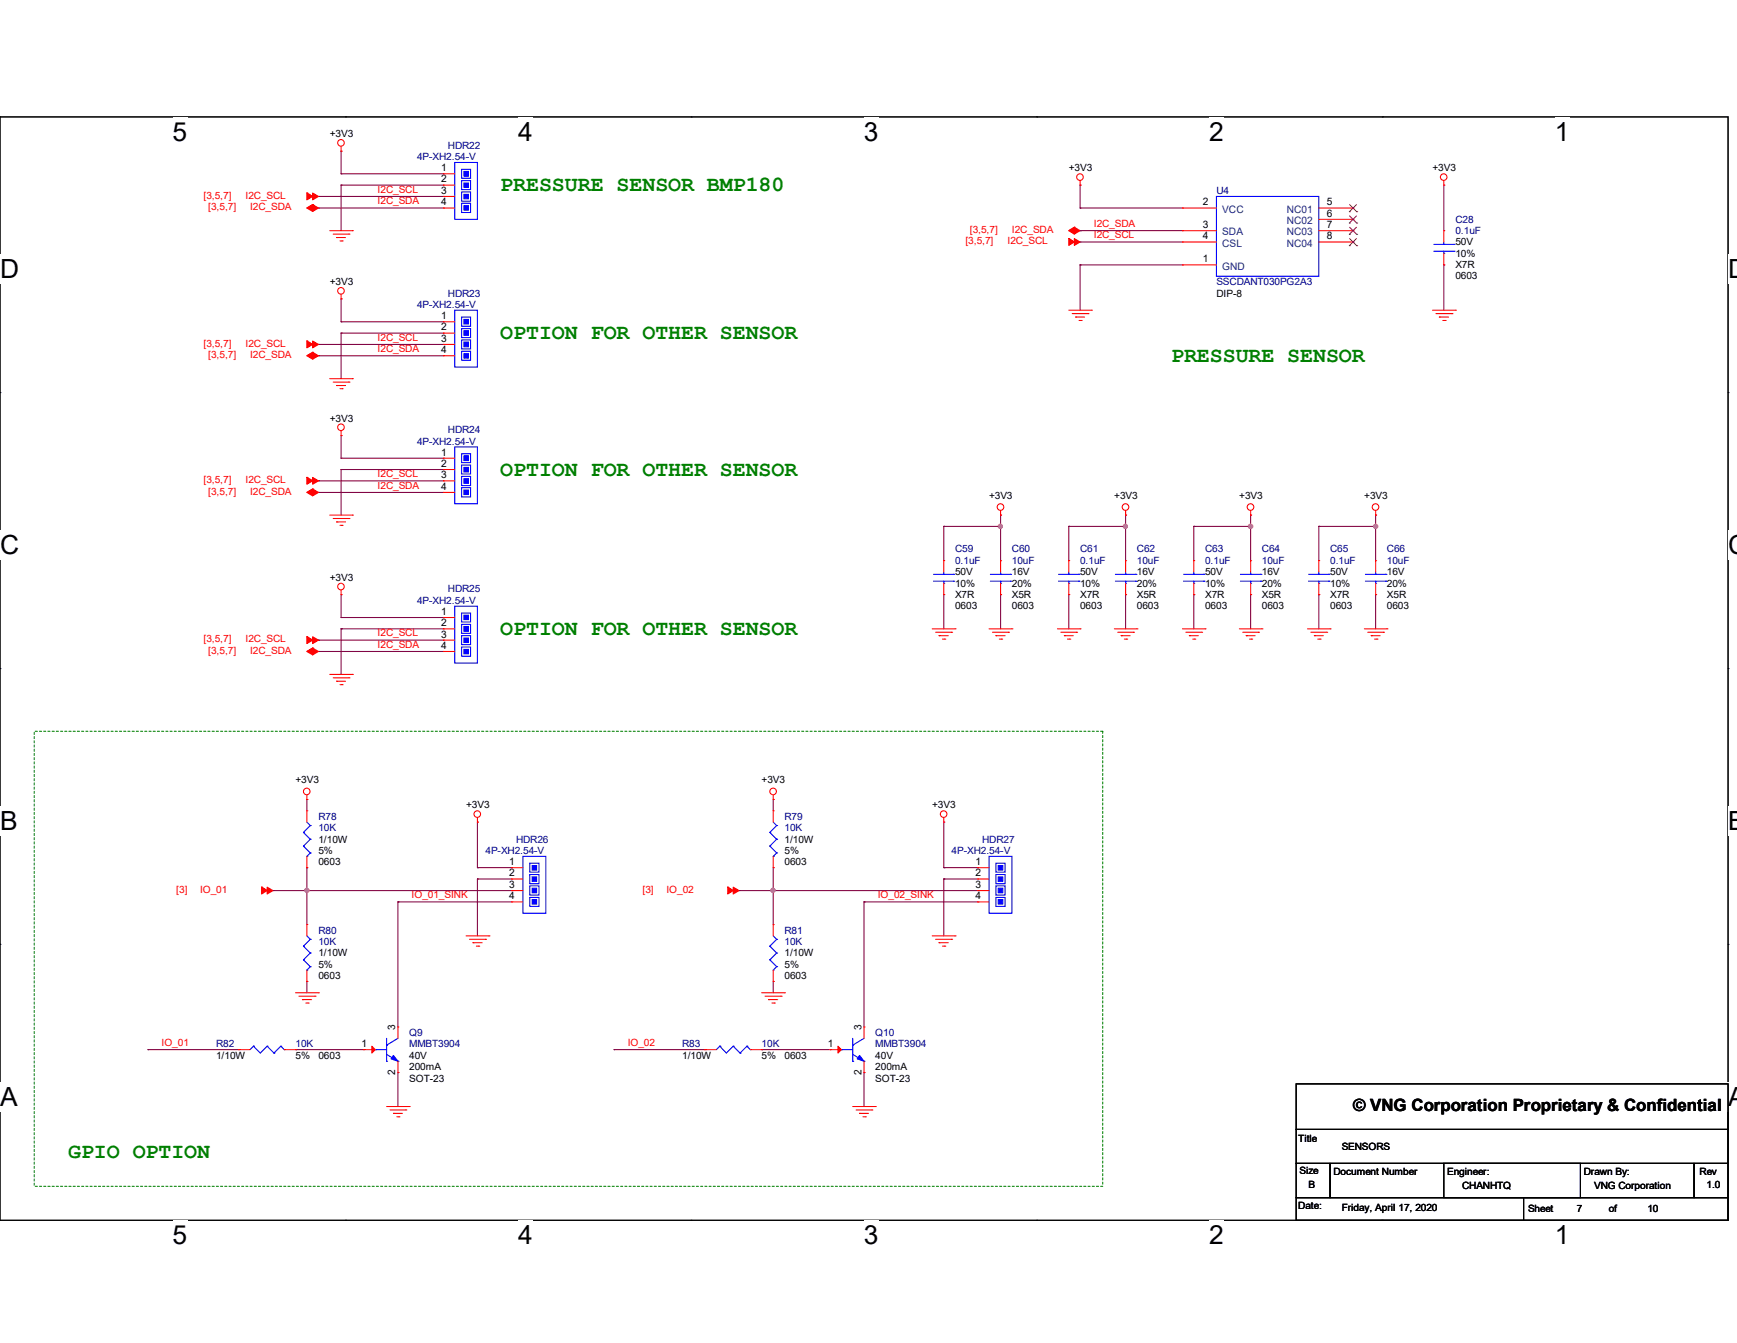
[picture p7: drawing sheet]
<svg xmlns="http://www.w3.org/2000/svg" width="279mm" height="216mm" viewBox="0 0 279 216" stroke-linecap="round" stroke-linejoin="round" font-family="sans-serif">
<path d="M0 18.8h278v177.4h-278z" fill="none" stroke="#000" stroke-width=".17"/>
<g fill="#fff">
<path d="M27.8 18.8h2.3v4.7h-2.3z"/>
<path d="M27.8 196.2h2.3v4.7h-2.3z"/>
</g>
<path d="M55.6 18.8h.1M55.6 196.2h.1" fill="none" stroke="#000" stroke-width=".17"/>
<g fill="#fff">
<path d="M83.4 18.8h2.3v4.7h-2.3z"/>
<path d="M83.4 196.2h2.3v4.7h-2.3z"/>
</g>
<path d="M111.2 18.8h.1M111.2 196.2h.1" fill="none" stroke="#000" stroke-width=".17"/>
<g fill="#fff">
<path d="M138.9 18.8h2.4v4.7h-2.4z"/>
<path d="M138.9 196.2h2.4v4.7h-2.4z"/>
</g>
<path d="M166.8 18.8h.1M166.8 196.2h.1" fill="none" stroke="#000" stroke-width=".17"/>
<g fill="#fff">
<path d="M194.5 18.8h2.4v4.7h-2.4z"/>
<path d="M194.5 196.2h2.4v4.7h-2.4z"/>
</g>
<path d="M222.3 18.8h.1M222.3 196.2h.1" fill="none" stroke="#000" stroke-width=".17"/>
<g fill="#fff">
<path d="M250.1 18.8h2.4v4.7h-2.4z"/>
<path d="M250.1 196.2h2.4v4.7h-2.4z"/>
<path d="M0 40.9h3v4.8h-3z"/>
<path d="M278 40.9h1.4v4.8h-1.4z"/>
<path d="M0 85.3h3v4.7h-3z"/>
<path d="M278 85.3h1.4v4.7h-1.4z"/>
</g>
<path d="M0 63.1h.1M278 63.1h.1" fill="none" stroke="#000" stroke-width=".17"/>
<g fill="#fff">
<path d="M0 129.6h2.8v4.8h-2.8z"/>
<path d="M278 129.6h1.4v4.8h-1.4z"/>
</g>
<path d="M0 107.5h.1M278 107.5h.1" fill="none" stroke="#000" stroke-width=".17"/>
<g fill="#fff">
<path d="M0 173.9h2.8v4.8h-2.8z"/>
<path d="M277.9 173.9h1.5v4.8h-1.5z"/>
</g>
<path d="M0 151.8h.1M278 151.8h.1M208.5 174.2h69.5v7.4h-69.5zM208.5 181.6h69.5v5.4h-69.5zM208.5 187h5.5v5.5h-5.5zM208.5 192.5h36.6v3.7h-36.6zM214 187h58.5v5.5h-58.5zM232.2 187h22v5.5h-22zM245.1 192.5h32.9v3.7h-32.9zM272.5 187h5.5v5.5h-5.5z" fill="none" stroke="#000" stroke-width=".17"/>
<path d="M5.5 117.6h171.9v73.1h-171.9z" fill="none" stroke="#008000" stroke-width=".17" stroke-dasharray=".3 .3"/>
<g fill="none" stroke="#800040" stroke-width=".17">
<path d="M51.2 33.4h.1M51.2 31.6h.1M51.2 33.4h20.1M51.2 31.6h20.1M54.9 27.9h.1M54.9 29.8h.1M54.9 24.3h.1M54.9 27.9h16.4M54.9 29.8h16.4M54.9 24.3v3.6M54.9 29.8v7.3M173.7 33.4h.1"/>
<path d="M173.7 29.8h.1M173.7 37.1h.1M173.7 38.9h.1M173.7 33.4h16.5M173.7 29.8v3.6M173.7 37.1h16.5M173.7 38.9h16.5M232.2 29.8h.1M232.2 29.8v7.3M51.2 57.2h.1M51.2 55.4h.1M51.2 57.2h20.1"/>
<path d="M51.2 55.4h20.1M54.9 51.7h.1M54.9 53.6h.1M54.9 48h.1M54.9 48v3.7M54.9 53.6v7.3M54.9 51.7h16.4M54.9 53.6h16.4M173.7 42.6h.1M173.7 42.6h16.5M173.7 42.6v7.3M232.2 42.6h.1"/>
<path d="M232.2 42.6v7.3M51.2 79.2h.1M51.2 77.3h.1M51.2 79.2h20.1M51.2 77.3h20.1M54.9 73.7h.1M54.9 75.5h.1M54.9 70h.1M54.9 70v3.7M54.9 75.5v7.3M54.9 73.7h16.4M54.9 75.5h16.4"/>
<path d="M54.9 99.3h.1M54.9 95.6h.1M54.9 95.6v3.7M54.9 99.3h16.4M151.8 84.6h.1M151.8 95.6h.1M151.8 84.6v5.5M151.8 95.6v5.5M151.8 84.6h9.2M161 82.8h.1M161 95.6h.1M161 84.6h.1"/>
<path d="M161 82.8v7.3M161 95.6v5.5M171.9 84.6h.1M171.9 95.6h.1M171.9 84.6h9.2M171.9 84.6v5.5M171.9 95.6v5.5M181.1 95.6h.1M181.1 82.8h.1M181.1 84.6h.1M181.1 82.8v7.3M181.1 95.6v5.5"/>
<path d="M192 84.6h.1M192 95.6h.1M192 84.6h9.2M192 84.6v5.5M192 95.6v5.5M201.2 95.6h.1M201.2 82.8h.1M201.2 84.6h.1M201.2 82.8v7.3M201.2 95.6v5.5M212.1 84.6h.1M212.1 95.6h.1"/>
<path d="M212.1 84.6h9.2M212.1 84.6v5.5M212.1 95.6v5.5M221.3 95.6h.1M221.3 82.8h.1M221.3 84.6h.1M221.3 82.8v7.3M221.3 95.6v5.5M51.2 102.9h.1M51.2 104.7h.1M51.2 102.9h20.1M51.2 104.7h20.1"/>
<path d="M54.9 101.1h.1M54.9 101.1v7.3M54.9 101.1h16.4M49.4 128.5h.1M49.4 139.5h.1M49.4 128.5v1.8M49.4 139.5v9.1M76.8 139.5h.1M76.8 132.2h.1M76.8 139.5h5.5M76.8 132.2v7.3M124.4 128.5h.1"/>
<path d="M124.4 139.5h.1M124.4 128.5v1.8M124.4 139.5v9.1M151.8 139.5h.1M151.8 132.2h.1M151.8 139.5h5.5M151.8 132.2v7.3M43.9 143.2h.1M43.9 143.2h38.4M49.4 157.8h.1M49.4 143.2h.1M49.4 157.8v1.8"/>
<path d="M64 145h.1M64 145v20.1M64 145h18.3M76.8 141.3h.1M76.8 141.3h5.5M76.8 141.3v9.2M118.9 143.2h.1M118.9 143.2h38.4M124.4 157.8h.1M124.4 143.2h.1M124.4 157.8v1.8M139 145h.1"/>
<path d="M139 145h18.3M139 145v20.1M151.8 141.3h.1M151.8 141.3h5.5M151.8 141.3v9.2M23.8 168.7h.1M23.8 168.7h14.6M47.5 168.7h.1M47.5 168.7h11M64 172.4h.1M64 172.4v5.5M98.8 168.7h.1"/>
<path d="M98.8 168.7h14.6M122.5 168.7h.1M122.5 168.7h11M139 172.4h.1M139 172.4v5.5"/>
</g>
<g fill="#f0f" stroke="#f0f" stroke-width=".17">
<circle cx="49.4" cy="143.1" r=".34"/>
<circle cx="124.3" cy="143.1" r=".34"/>
<circle cx="160.9" cy="84.6" r=".34"/>
<circle cx="181" cy="84.6" r=".34"/>
<circle cx="201.2" cy="84.6" r=".35"/>
<circle cx="221.3" cy="84.6" r=".34"/>
</g>
<g fill="none" stroke="#f00" stroke-width=".17">
<path d="M49.4 31h.1M49.4 31l.9 .6M50.3 32.9h.1M50.3 32.9l-.9 .5M53 37.1h3.7M53.6 37.6h2.5M54.1 38.2h.1M54.1 38.2h1.5M54.7 38.7h.3M54.9 24.3h.1M54.9 23.5v.8M55 38.7h.1"/>
<path d="M56.1 37.6h.1M56.7 37.1h.1M71.3 27.9h.1M71.3 31.6h.1M71.3 29.8h.1M71.3 33.4h.1M71.3 27.9h1.9M71.3 31.6h1.9M71.3 29.8h1.9M71.3 33.4h1.9M171.9 38.4h.1M171.9 38.4l.9 .5"/>
<path d="M172.8 36.5h.1M172.8 36.5l-.9 .6M173.7 29.8h.1M173.7 29v.8M190.2 33.4h.1M190.2 37.1h.1M190.2 38.9h.1M190.2 37.1h5.5M190.2 33.4h5.5M190.2 38.9h5.5M212.1 37.1h5.5M212.1 33.4h5.5"/>
<path d="M212.1 38.9h5.5M212.1 35.3h5.5M217.6 33.4h.1M217.6 35.3h.1M217.6 37.1h.1M217.6 38.9h.1M232.2 29.8h.1M232.2 37.1h.1M232.2 29v.8M232.2 37.1v1.8M49.4 54.8h.1M49.4 54.8l.9 .6"/>
<path d="M50.3 56.6h.1M50.3 56.6l-.9 .6M54.9 48h.1M54.9 47.3v.7M71.3 51.7h.1M71.3 55.4h.1M71.3 53.6h.1M71.3 57.2h.1M71.3 51.7h1.9M71.3 55.4h1.9M71.3 53.6h1.9M71.3 57.2h1.9"/>
<path d="M171.9 49.9h3.7M172.5 50.4h2.5M173 51h.1M173 51h1.5M173.6 51.5h.3M173.9 51.5h.1M175 50.4h.1M175.6 49.9h.1M190.2 42.6h.1M190.2 42.6h5.5M230.4 49.9h3.7M231 50.4h2.6"/>
<path d="M231.5 51h.1M231.5 51h1.5M232.1 51.5h.4M232.2 42.6h.1M232.2 40.7v1.9M232.5 51.5h.1M233.6 50.4h.1M234.1 49.9h.1M49.4 76.8h.1M49.4 76.8l.9 .5M50.3 78.6h.1M50.3 78.6l-.9 .6"/>
<path d="M53 60.9h3.7M53.6 61.4h2.5M54.1 62h.1M54.1 62h1.5M54.7 62.5h.3M54.9 70h.1M54.9 69.3v.7M55 62.5h.1M56.1 61.4h.1M56.7 60.9h.1M71.3 73.7h.1M71.3 77.3h.1"/>
<path d="M71.3 75.5h.1M71.3 79.2h.1M71.3 73.7h1.9M71.3 77.3h1.9M71.3 75.5h1.9M71.3 79.2h1.9M53 82.8h3.7M53.6 83.4h2.5M54.1 83.9h.1M54.1 83.9h1.5M54.7 84.5h.3M54.9 95.6h.1"/>
<path d="M54.9 94.9v.7M55 84.5h.1M56.1 83.4h.1M56.7 82.8h.1M71.3 99.3h.1M71.3 99.3h1.9M151.8 90.1h.1M151.8 95.6h.1M151.8 90.1v1.8M151.8 93.8v1.8M161 82.8h.1M161 90.1h.1"/>
<path d="M161 95.6h.1M161 82.1v.7M161 90.1v1.8M161 93.8v1.8M171.9 90.1h.1M171.9 95.6h.1M171.9 90.1v1.8M171.9 93.8v1.8M181.1 82.8h.1M181.1 90.1h.1M181.1 95.6h.1M181.1 82.1v.7"/>
<path d="M181.1 90.1v1.8M181.1 93.8v1.8M192 90.1h.1M192 95.6h.1M192 90.1v1.8M192 93.8v1.8M201.2 82.8h.1M201.2 90.1h.1M201.2 95.6h.1M201.2 82.1v.7M201.2 90.1v1.8M201.2 93.8v1.8"/>
<path d="M212.1 90.1h.1M212.1 95.6h.1M212.1 90.1v1.8M212.1 93.8v1.8M221.3 82.8h.1M221.3 90.1h.1M221.3 95.6h.1M221.3 82.1v.7M221.3 90.1v1.8M221.3 93.8v1.8M49.4 102.4h.1M49.4 102.4l.9 .5"/>
<path d="M50.3 104.2h.1M50.3 104.2l-.9 .5M53 108.4h3.7M53.6 109h2.5M54.1 109.5h.1M54.1 109.5h1.5M54.7 110.1h.3M55 110.1h.1M56.1 109h.1M56.7 108.4h.1M71.3 102.9h.1M71.3 101.1h.1"/>
<path d="M71.3 104.7h.1M71.3 101.1h1.9M71.3 102.9h1.9M71.3 104.7h1.9M149.9 101.1h3.7M150.5 101.6h2.6M151 102.2h.1M151 102.2h1.5M151.6 102.7h.4M152 102.7h.1M153.1 101.6h.1M153.6 101.1h.1"/>
<path d="M159.1 101.1h3.7M159.6 101.6h2.6M160.2 102.2h.1M160.2 102.2h1.5M160.7 102.7h.4M161.1 102.7h.1M162.2 101.6h.1M162.8 101.1h.1M170.1 101.1h3.6M170.6 101.6h2.6M171.2 102.2h.1M171.2 102.2h1.4"/>
<path d="M171.7 102.7h.4M172.1 102.7h.1M173.2 101.6h.1M173.7 101.1h.1M179.2 101.1h3.7M179.8 101.6h2.5M180.3 102.2h.1M180.3 102.2h1.5M180.8 102.7h.4M181.2 102.7h.1M182.3 101.6h.1M182.9 101.1h.1"/>
<path d="M190.2 101.1h3.6M190.8 101.6h2.5M191.3 102.2h.1M191.3 102.2h1.4M191.9 102.7h.3M192.2 102.7h.1M193.3 101.6h.1M193.8 101.1h.1M199.3 101.1h3.7M199.9 101.6h2.5M200.4 102.2h.1M200.4 102.2h1.5"/>
<path d="M201 102.7h.3M201.3 102.7h.1M202.4 101.6h.1M203 101.1h.1M210.3 101.1h3.7M210.9 101.6h2.5M211.4 102.2h.1M211.4 102.2h1.5M212 102.7h.3M212.3 102.7h.1M213.4 101.6h.1M214 101.1h.1"/>
<path d="M219.5 101.1h3.6M220 101.6h2.5M220.6 102.2h.1M220.6 102.2h1.4M221.1 102.7h.4M221.5 102.7h.1M222.5 101.6h.1M223.1 101.1h.1M49.4 128.5h.1M49.4 130.3h.1M49.4 139.5h.1M49.4 127.8v.7"/>
<path d="M49.4 130.3v1.9M49.4 137.7v1.8M76.8 132.2h.1M76.8 131.4v.8M82.3 139.5h.1M82.3 139.5h1.8M124.4 128.5h.1M124.4 130.3h.1M124.4 139.5h.1M124.4 127.8v.7M124.4 130.3v1.9M124.4 137.7v1.8"/>
<path d="M151.8 132.2h.1M151.8 131.4v.8M157.3 139.5h.1M157.3 139.5h1.8M42.1 142.6h.1M42.1 142.6l.9 .6M47.5 159.6h3.7M49.4 148.6h.1M49.4 157.8h.1M49.4 148.6v1.9M49.4 156v1.8M51.2 159.6h.1"/>
<path d="M75 150.5h3.7M75.5 151h2.6M76.1 151.6h.1M76.1 151.6h1.5M76.6 152.1h.4M77 152.1h.1M78.1 151h.1M78.7 150.5h.1M82.3 143.2h.1M82.3 141.3h.1M82.3 145h.1M82.3 143.2h1.8"/>
<path d="M82.3 141.3h1.8M82.3 145h1.8M117.1 142.6h.1M117.1 142.6l.8 .6M122.5 159.6h3.7M124.4 148.6h.1M124.4 157.8h.1M124.4 148.6v1.9M124.4 156v1.8M126.2 159.6h.1M149.9 150.5h3.7M150.5 151h2.6"/>
<path d="M151 151.6h.1M151 151.6h1.5M151.6 152.1h.4M152 152.1h.1M153.1 151h.1M153.6 150.5h.1M157.3 143.2h.1M157.3 141.3h.1M157.3 145h.1M157.3 143.2h1.8M157.3 141.3h1.8M157.3 145h1.8"/>
<path d="M38.4 168.7h.1M38.4 168.7h1.8M45.7 168.7h1.8M47.5 168.7h.1M48.1 160.1h2.6M48.6 160.7h.1M48.6 160.7h1.5M49.2 161.2h.4M49.6 161.2h.1M50.7 160.1h.1M58.5 168.7h.1M58.5 168.7h1.9"/>
<path d="M62.2 177.9h3.6M62.7 178.4h2.6M63.3 179h.1M63.3 179h1.4M63.8 179.5h.4M64 172.4h.1M64 165.1h.1M64 165.1v1.8M64 170.6v1.8M64.2 179.5h.1M65.3 178.4h.1M65.8 177.9h.1"/>
<path d="M113.4 168.7h.1M113.4 168.7h1.8M120.7 168.7h1.8M122.5 168.7h.1M123.1 160.1h2.5M123.6 160.7h.1M123.6 160.7h1.5M124.2 161.2h.3M124.5 161.2h.1M125.6 160.1h.1M133.5 168.7h.1M133.5 168.7h1.8"/>
<path d="M137.2 177.9h3.6M137.7 178.4h2.6M138.3 179h.1M138.3 179h1.4M138.8 179.5h.4M139 172.4h.1M139 165.1h.1M139 165.1v1.8M139 170.6v1.8M139.2 179.5h.1M140.3 178.4h.1M140.8 177.9h.1"/>
<circle cx="54.8" cy="23" r=".53"/>
<circle cx="173.7" cy="28.5" r=".53"/>
<circle cx="232.2" cy="28.5" r=".53"/>
<circle cx="54.8" cy="46.8" r=".53"/>
<circle cx="54.8" cy="68.7" r=".53"/>
<circle cx="54.8" cy="94.3" r=".53"/>
<circle cx="160.9" cy="81.5" r=".53"/>
<circle cx="181" cy="81.5" r=".53"/>
<circle cx="201.1" cy="81.5" r=".53"/>
<circle cx="221.3" cy="81.5" r=".53"/>
<circle cx="49.3" cy="127.2" r=".53"/>
<circle cx="76.8" cy="130.9" r=".53"/>
<circle cx="124.4" cy="127.2" r=".53"/>
<circle cx="151.8" cy="130.9" r=".53"/>
</g>
<g fill="#f00" stroke="#f00" stroke-width=".17">
<path d="M134.8 168.2l.5 .5-.5 .6z"/>
<path d="M59.8 168.2l.6 .5-.6 .6z"/>
<path d="M172.8 36.5l.9 .6-.9 .5z" fill-rule="evenodd"/>
<path d="M171.9 37.1l.9-.6v1.1z" fill-rule="evenodd"/>
<path d="M172.8 38.4l.9 .5-.9 .6z" fill-rule="evenodd"/>
<path d="M171.9 38.4l.9 .5-.9 .6z" fill-rule="evenodd"/>
<path d="M50.3 32.9l.9 .5-.9 .6z" fill-rule="evenodd"/>
<path d="M49.4 33.4l.9-.5v1.1z" fill-rule="evenodd"/>
<path d="M50.3 31l.9 .6-.9 .5z" fill-rule="evenodd"/>
<path d="M49.4 31l.9 .6-.9 .5z" fill-rule="evenodd"/>
<path d="M50.3 56.6l.9 .6-.9 .5z" fill-rule="evenodd"/>
<path d="M49.4 57.2l.9-.6v1.1z" fill-rule="evenodd"/>
<path d="M50.3 54.8l.9 .6-.9 .5z" fill-rule="evenodd"/>
<path d="M49.4 54.8l.9 .6-.9 .5z" fill-rule="evenodd"/>
<path d="M50.3 78.6l.9 .6-.9 .5z" fill-rule="evenodd"/>
<path d="M49.4 79.2l.9-.6v1.1z" fill-rule="evenodd"/>
<path d="M50.3 76.8l.9 .5-.9 .6z" fill-rule="evenodd"/>
<path d="M49.4 76.8l.9 .5-.9 .6z" fill-rule="evenodd"/>
<path d="M43 142.6l.9 .6-.9 .5z" fill-rule="evenodd"/>
<path d="M42.1 142.6l.9 .6-.9 .5z" fill-rule="evenodd"/>
<path d="M50.3 104.2l.9 .5-.9 .6z" fill-rule="evenodd"/>
<path d="M49.4 104.7l.9-.5v1.1z" fill-rule="evenodd"/>
<path d="M50.3 102.4l.9 .5-.9 .6z" fill-rule="evenodd"/>
<path d="M49.4 102.4l.9 .5-.9 .6z" fill-rule="evenodd"/>
<path d="M117.9 142.6l1 .6-1 .5z" fill-rule="evenodd"/>
<path d="M117.1 142.6l.8 .6-.8 .5z" fill-rule="evenodd"/>
</g>
<g fill="none" stroke="#00f" stroke-width=".17">
<path d="M73.2 26.1h3.6v9.2h-3.6zM74.3 27.2h1.4v1.5h-1.4zM74.3 29h1.4v1.5h-1.4zM74.3 30.9h1.4v1.4h-1.4zM74.3 32.7h1.4v1.5h-1.4zM195.7 31.6h16.4v12.8h-16.4zM230.6 39.3h3.3M232.2 39.3h.1M232.2 38.9v.4M233.9 39.3h.1M73.2 49.9h3.6v9.1h-3.6zM74.3 51h1.4v1.5h-1.4z"/>
<path d="M74.3 52.8h1.4v1.5h-1.4zM74.3 54.7h1.4v1.4h-1.4zM74.3 56.5h1.4v1.4h-1.4zM230.6 40.4h3.3M232.2 40.7h.1M232.2 40.4v.3M233.9 40.4h.1M73.2 71.8h3.6v9.2h-3.6zM74.3 72.9h1.4v1.5h-1.4zM74.3 74.8h1.4v1.4h-1.4zM74.3 76.6h1.4v1.5h-1.4zM74.3 78.4h1.4v1.5h-1.4z"/>
<path d="M73.2 97.5h3.6v9.1h-3.6zM74.3 98.6h1.4v1.4h-1.4zM150.2 93.4h3.2M150.2 92.3h3.2M151.8 92.3h.1M151.8 93.8h.1M151.8 91.9v.4M151.8 93.4v.4M153.4 93.4h.1M153.4 92.3h.1M159.3 93.4h3.3M159.3 92.3h3.3"/>
<path d="M161 92.3h.1M161 93.8h.1M161 91.9v.4M161 93.4v.4M162.6 93.4h.1M162.6 92.3h.1M170.3 93.4h3.3M170.3 92.3h3.3M171.9 92.3h.1M171.9 93.8h.1M171.9 91.9v.4M171.9 93.4v.4"/>
<path d="M173.6 93.4h.1M173.6 92.3h.1M179.4 93.4h3.3M179.4 92.3h3.3M181.1 92.3h.1M181.1 93.8h.1M181.1 91.9v.4M181.1 93.4v.4M182.7 93.4h.1M182.7 92.3h.1M190.4 93.4h3.3M190.4 92.3h3.3"/>
<path d="M192 92.3h.1M192 93.8h.1M192 91.9v.4M192 93.4v.4M193.7 93.4h.1M193.7 92.3h.1M199.5 93.4h3.3M199.5 92.3h3.3M201.2 92.3h.1M201.2 93.8h.1M201.2 91.9v.4M201.2 93.4v.4"/>
<path d="M202.8 93.4h.1M202.8 92.3h.1M210.5 93.4h3.3M210.5 92.3h3.3M212.1 92.3h.1M212.1 93.8h.1M212.1 91.9v.4M212.1 93.4v.4M213.8 93.4h.1M213.8 92.3h.1M219.6 93.4h3.3M219.6 92.3h3.3"/>
<path d="M221.3 92.3h.1M221.3 93.8h.1M221.3 91.9v.4M221.3 93.4v.4M222.9 93.4h.1M222.9 92.3h.1M74.3 100.4h1.4v1.4h-1.4zM74.3 102.2h1.4v1.4h-1.4zM74.3 104h1.4v1.5h-1.4zM48.8 133.8h.1M48.8 136h.1M48.8 133.8l1.1 1.1"/>
<path d="M48.8 136l1.1 1.1M49.4 137.7h.1M49.4 132.2l.5 .5M49.9 132.7h.1M49.9 134.9h.1M49.9 137.1h.1M49.9 132.7l-1.1 1.1M49.9 134.9l-1.1 1.1M49.9 137.1l-.5 .6M84.1 137.7h3.7v9.1h-3.7zM85.2 138.8h1.5v1.4h-1.5zM123.8 133.8h.1"/>
<path d="M123.8 136h.1M123.8 133.8l1.1 1.1M123.8 136l1.1 1.1M124.4 137.7h.1M124.4 132.2l.5 .5M124.9 132.7h.1M124.9 134.9h.1M124.9 137.1h.1M124.9 132.7l-1.1 1.1M124.9 134.9l-1.1 1.1M124.9 137.1l-.5 .6M159.1 137.7h3.7v9.1h-3.7z"/>
<path d="M160.2 138.8h1.5v1.4h-1.5zM48.8 152.1h.1M48.8 154.3h.1M48.8 152.1l1.1 1.1M48.8 154.3l1.1 1.1M49.4 156h.1M49.4 150.5l.5 .5M49.9 151h.1M49.9 153.2h.1M49.9 155.4h.1M49.9 151l-1.1 1.1M49.9 153.2l-1.1 1.1"/>
<path d="M49.9 155.4l-.5 .6M85.2 140.6h1.5v1.5h-1.5zM85.2 142.4h1.5v1.5h-1.5zM85.2 144.3h1.5v1.4h-1.5zM123.8 152.1h.1M123.8 154.3h.1M123.8 152.1l1.1 1.1M123.8 154.3l1.1 1.1M124.4 156h.1M124.4 150.5l.5 .5M124.9 151h.1M124.9 153.2h.1"/>
<path d="M124.9 155.4h.1M124.9 151l-1.1 1.1M124.9 153.2l-1.1 1.1M124.9 155.4l-.5 .6M160.2 140.6h1.5v1.5h-1.5zM160.2 142.4h1.5v1.5h-1.5zM160.2 144.3h1.5v1.4h-1.5zM40.8 168.2h.1M40.8 168.2l-.6 .5M40.8 168.2l1.1 1.1 1.1-1.1M43 168.2h.1M43 168.2l1.1 1.1"/>
<path d="M44.1 169.3h.1M45.2 168.2h.1M45.2 168.2l-1.1 1.1M45.2 168.2l.5 .5M45.7 168.7h.1M60.4 168.7h.1M60.4 168.7h1.8M62.2 168h.1M62.2 170.6h.1M62.2 169.5l1.8 1.1M62.2 166.9v3.7M64 170.6h.1"/>
<path d="M64 166.9l-1.8 1.1M115.8 168.2h.1M115.8 168.2l-.6 .5M115.8 168.2l1 1.1 1.1-1.1M117.9 168.2h.1M117.9 168.2l1.1 1.1M119 169.3h.1M120.1 168.2h.1M120.1 168.2l-1.1 1.1M120.1 168.2l.6 .5M120.7 168.7h.1M135.3 168.7h.1"/>
<path d="M135.3 168.7h1.9M137.2 168h.1M137.2 170.6h.1M137.2 169.5l1.8 1.1M137.2 166.9v3.7M139 170.6h.1M139 166.9l-1.8 1.1"/>
</g>
<g fill="#00f" stroke="#00f" stroke-width=".17">
<path d="M138.3 169.7l.7 .9-1.1-.4z"/>
<path d="M63.3 169.7l.7 .9-1.1-.4z"/>
<path d="M74.6 51.4h.8v.7h-.8z" fill-rule="evenodd"/>
<path d="M74.6 53.2h.8v.7h-.8z" fill-rule="evenodd"/>
<path d="M74.6 55h.8v.8h-.8z" fill-rule="evenodd"/>
<path d="M74.6 56.9h.8v.7h-.8z" fill-rule="evenodd"/>
<path d="M74.6 98.9h.8v.7h-.8z" fill-rule="evenodd"/>
<path d="M74.6 100.7h.8v.8h-.8z" fill-rule="evenodd"/>
<path d="M74.6 102.6h.8v.7h-.8z" fill-rule="evenodd"/>
<path d="M74.6 104.4h.8v.7h-.8z" fill-rule="evenodd"/>
<path d="M74.6 73.3h.8v.7h-.8z" fill-rule="evenodd"/>
<path d="M74.6 75.1h.8v.8h-.8z" fill-rule="evenodd"/>
<path d="M74.6 77h.8v.7h-.8z" fill-rule="evenodd"/>
<path d="M74.6 78.8h.8v.7h-.8z" fill-rule="evenodd"/>
<path d="M74.6 27.6h.8v.7h-.8z" fill-rule="evenodd"/>
<path d="M74.6 29.4h.8v.7h-.8z" fill-rule="evenodd"/>
<path d="M74.6 31.2h.8v.8h-.8z" fill-rule="evenodd"/>
<path d="M74.6 33.1h.8v.7h-.8z" fill-rule="evenodd"/>
<path d="M160.6 139.1h.7v.8h-.7z" fill-rule="evenodd"/>
<path d="M160.6 141h.7v.7h-.7z" fill-rule="evenodd"/>
<path d="M160.6 142.8h.7v.7h-.7z" fill-rule="evenodd"/>
<path d="M160.6 144.6h.7v.7h-.7z" fill-rule="evenodd"/>
<path d="M85.6 139.1h.7v.8h-.7z" fill-rule="evenodd"/>
<path d="M85.6 141h.7v.7h-.7z" fill-rule="evenodd"/>
<path d="M85.6 142.8h.7v.7h-.7z" fill-rule="evenodd"/>
<path d="M85.6 144.6h.7v.7h-.7z" fill-rule="evenodd"/>
</g>
<g fill="none" stroke="#804000" stroke-width=".16">
<path d="M217 34h.1M217 35.9h.1M217 37.7h.1M217 39.5h.1M217.1 32.9l1.1 1.1M217.1 34.7l1.1 1.2M217.1 36.5l1.1 1.2M217.1 38.4l1.1 1.1M218.2 32.9l-1.2 1.1M218.2 34.7l-1.2 1.2M218.2 36.5l-1.2 1.2M218.2 38.4l-1.2 1.1"/>
<path d="M218.2 34h.1M218.2 35.9h.1M218.2 37.7h.1M218.2 39.5h.1"/>
</g>
<g font-size="4.2">
<text x="27.8" y="22.6">5</text>
<text x="83.4" y="22.6">4</text>
<text x="138.9" y="22.6">3</text>
<text x="194.5" y="22.6">2</text>
<text x="250.1" y="22.6">1</text>
<text x="0" y="44.7">D</text>
<text x="278" y="44.7">D</text>
<text x="0" y="89.1">C</text>
<text x="278" y="89.1">C</text>
<text x="0" y="133.4">B</text>
<text x="278" y="133.4">B</text>
<text x="0" y="177.8">A</text>
<text x="278" y="177.8">A</text>
<text x="27.8" y="200">5</text>
<text x="83.4" y="200">4</text>
<text x="138.9" y="200">3</text>
<text x="194.5" y="200">2</text>
<text x="250.1" y="200">1</text>
</g>
<g font-size="3.5" fill="#008000">
<text x="80.5" y="30.8">PRESSURE SENSOR BMP180</text>
<text x="80.5" y="54.6">OPTION FOR OTHER SENSOR</text>
<text x="188.4" y="58.2">PRESSURE SENSOR</text>
<text x="80.5" y="76.5">OPTION FOR OTHER SENSOR</text>
<text x="80.5" y="102.1">OPTION FOR OTHER SENSOR</text>
<text x="11" y="186.2">GPIO OPTION</text>
</g>
<text font-size="2.7" x="217.6" y="178.6">© VNG Corporation Proprietary &amp; Confidential</text>
<g font-size="1.7">
<text x="70.9" y="27.5">1</text>
<text x="70.9" y="29.3">2</text>
<text x="70.9" y="31.2">3</text>
<text x="70.9" y="33">4</text>
<text x="193.5" y="33">2</text>
<text x="213.4" y="33">5</text>
<text x="213.4" y="34.8">6</text>
<text x="193.5" y="36.7">3</text>
<text x="193.5" y="38.5">4</text>
<text x="213.4" y="36.7">7</text>
<text x="213.4" y="38.5">8</text>
<text x="193.5" y="42.2">1</text>
<text x="70.9" y="51.3">1</text>
<text x="70.9" y="53.1">2</text>
<text x="70.9" y="54.9">3</text>
<text x="70.9" y="56.8">4</text>
<text x="70.9" y="73.2">1</text>
<text x="70.9" y="76.9">3</text>
<text x="70.9" y="75.1">2</text>
<text x="70.9" y="78.7">4</text>
<text x="70.9" y="98.8">1</text>
<text x="70.9" y="100.7">2</text>
<text x="70.9" y="102.5">3</text>
<text x="70.9" y="104.3">4</text>
<text x="81.9" y="139.1">1</text>
<text x="81.9" y="142.7">3</text>
<text x="81.9" y="140.9">2</text>
<text x="156.9" y="139.1">1</text>
<text x="156.9" y="142.7">3</text>
<text x="156.9" y="140.9">2</text>
<text x="81.9" y="144.6">4</text>
<text x="156.9" y="144.6">4</text>
<text x="63.6" y="165.6" transform="rotate(-90 63.6 165.6)">3</text>
<text x="138.6" y="165.6" transform="rotate(-90 138.6 165.6)">3</text>
<text x="58.2" y="168.3">1</text>
<text x="63.6" y="172.8" transform="rotate(-90 63.6 172.8)">2</text>
<text x="133.1" y="168.3">1</text>
<text x="138.6" y="172.8" transform="rotate(-90 138.6 172.8)">2</text>
</g>
<g font-size="1.7" fill="#004080">
<text x="196.6" y="34.2">VCC</text>
<text x="207" y="34.2">NC01</text>
<text x="196.6" y="37.8">SDA</text>
<text x="196.6" y="39.7">CSL</text>
<text x="207" y="36">NC02</text>
<text x="207" y="37.8">NC03</text>
<text x="207" y="39.7">NC04</text>
<text x="196.6" y="43.3">GND</text>
</g>
<g font-size="1.6">
<text x="53" y="22.1">+3V3</text>
<text x="171.9" y="27.6">+3V3</text>
<text x="230.4" y="27.6">+3V3</text>
<text x="234.1" y="39.5">50V</text>
<text x="234.1" y="41.3">10%</text>
<text x="53" y="45.8">+3V3</text>
<text x="195.7" y="47.7">DIP-8</text>
<text x="234.1" y="43.1">X7R</text>
<text x="234.1" y="44.9">0603</text>
<text x="53" y="67.8">+3V3</text>
<text x="159.1" y="80.2">+3V3</text>
<text x="179.2" y="80.2">+3V3</text>
<text x="199.3" y="80.2">+3V3</text>
<text x="219.5" y="80.2">+3V3</text>
<text x="53" y="93.4">+3V3</text>
<text x="153.6" y="92.5">50V</text>
<text x="153.6" y="94.3">10%</text>
<text x="162.8" y="92.5">16V</text>
<text x="162.8" y="94.3">20%</text>
<text x="173.7" y="92.5">50V</text>
<text x="173.7" y="94.3">10%</text>
<text x="182.9" y="92.5">16V</text>
<text x="182.9" y="94.3">20%</text>
<text x="193.8" y="92.5">50V</text>
<text x="193.8" y="94.3">10%</text>
<text x="203" y="92.5">16V</text>
<text x="203" y="94.3">20%</text>
<text x="213.9" y="92.5">50V</text>
<text x="213.9" y="94.3">10%</text>
<text x="223.1" y="92.5">16V</text>
<text x="223.1" y="94.3">20%</text>
<text x="153.6" y="96.1">X7R</text>
<text x="153.6" y="98">0603</text>
<text x="162.8" y="96.1">X5R</text>
<text x="162.8" y="98">0603</text>
<text x="173.7" y="96.1">X7R</text>
<text x="173.7" y="98">0603</text>
<text x="182.9" y="96.1">X5R</text>
<text x="182.9" y="98">0603</text>
<text x="193.8" y="96.1">X7R</text>
<text x="193.8" y="98">0603</text>
<text x="203" y="96.1">X5R</text>
<text x="203" y="98">0603</text>
<text x="213.9" y="96.1">X7R</text>
<text x="213.9" y="98">0603</text>
<text x="223.1" y="96.1">X5R</text>
<text x="223.1" y="98">0603</text>
<text x="47.5" y="125.9">+3V3</text>
<text x="122.5" y="125.9">+3V3</text>
<text x="75" y="130">+3V3</text>
<text x="149.9" y="130">+3V3</text>
<text x="51.2" y="135.5">1/10W</text>
<text x="51.2" y="137.3">5%</text>
<text x="126.2" y="135.5">1/10W</text>
<text x="126.2" y="137.3">5%</text>
<text x="51.2" y="139.1">0603</text>
<text x="126.2" y="139.1">0603</text>
<text x="51.2" y="153.8">1/10W</text>
<text x="51.2" y="155.6">5%</text>
<text x="126.2" y="153.8">1/10W</text>
<text x="126.2" y="155.6">5%</text>
<text x="51.2" y="157.4">0603</text>
<text x="126.2" y="157.4">0603</text>
<text x="34.8" y="170.2">1/10W</text>
<text x="47.5" y="170.2">5%</text>
<text x="51.2" y="170.2">0603</text>
<text x="65.8" y="170.2">40V</text>
<text x="65.8" y="172">200mA</text>
<text x="65.8" y="173.9">SOT-23</text>
<text x="109.7" y="170.2">1/10W</text>
<text x="122.5" y="170.2">5%</text>
<text x="126.2" y="170.2">0603</text>
<text x="140.8" y="170.2">40V</text>
<text x="140.8" y="172">200mA</text>
<text x="140.8" y="173.9">SOT-23</text>
<text x="208.8" y="183.6">Title</text>
<text x="215.8" y="184.8">SENSORS</text>
<text x="209" y="188.7">Size</text>
<text x="210.5" y="191.1">B</text>
<text x="214.5" y="188.9">Document Number</text>
<text x="232.8" y="188.9">Engineer:</text>
<text x="235.2" y="191.2">CHANHTQ</text>
<text x="254.8" y="188.9">Drawn By:</text>
<text x="256.4" y="191.2">VNG Corporation</text>
<text x="273.4" y="188.9">Rev</text>
<text x="274.5" y="191.1">1.0</text>
<text x="208.8" y="194.4">Date:</text>
<text x="215.8" y="194.7">Friday, April 17, 2020</text>
<text x="245.8" y="194.9">Sheet</text>
<text x="253.7" y="194.9">7</text>
<text x="258.8" y="194.9">of</text>
<text x="265" y="194.9">10</text>
</g>
<g font-size="1.6" fill="#000080">
<text x="72.1" y="23.9">HDR22</text>
<text x="67.1" y="25.7">4P-XH2.54-V</text>
<text x="195.7" y="31.2">U4</text>
<text x="234.1" y="35.8">C28</text>
<text x="234.1" y="37.6">0.1uF</text>
<text x="72.1" y="47.7">HDR23</text>
<text x="195.7" y="45.8">SSCDANT030PG2A3</text>
<text x="67.1" y="49.5">4P-XH2.54-V</text>
<text x="67.1" y="71.5">4P-XH2.54-V</text>
<text x="72.1" y="69.6">HDR24</text>
<text x="153.6" y="88.8">C59</text>
<text x="162.8" y="88.8">C60</text>
<text x="173.7" y="88.8">C61</text>
<text x="182.9" y="88.8">C62</text>
<text x="193.8" y="88.8">C63</text>
<text x="203" y="88.8">C64</text>
<text x="213.9" y="88.8">C65</text>
<text x="223.1" y="88.8">C66</text>
<text x="72.1" y="95.2">HDR25</text>
<text x="153.6" y="90.6">0.1uF</text>
<text x="162.8" y="90.6">10uF</text>
<text x="173.7" y="90.6">0.1uF</text>
<text x="182.9" y="90.6">10uF</text>
<text x="193.8" y="90.6">0.1uF</text>
<text x="203" y="90.6">10uF</text>
<text x="213.9" y="90.6">0.1uF</text>
<text x="223.1" y="90.6">10uF</text>
<text x="67.1" y="97">4P-XH2.54-V</text>
<text x="51.2" y="131.8">R78</text>
<text x="126.2" y="131.8">R79</text>
<text x="51.2" y="133.6">10K</text>
<text x="78.1" y="137.3">4P-XH2.54-V</text>
<text x="83" y="135.5">HDR26</text>
<text x="126.2" y="133.6">10K</text>
<text x="153.1" y="137.3">4P-XH2.54-V</text>
<text x="158" y="135.5">HDR27</text>
<text x="51.2" y="150.1">R80</text>
<text x="51.2" y="151.9">10K</text>
<text x="126.2" y="150.1">R81</text>
<text x="126.2" y="151.9">10K</text>
<text x="65.8" y="166.5">Q9</text>
<text x="140.8" y="166.5">Q10</text>
<text x="34.8" y="168.4">R82</text>
<text x="47.5" y="168.4">10K</text>
<text x="65.8" y="168.4">MMBT3904</text>
<text x="109.7" y="168.4">R83</text>
<text x="122.5" y="168.4">10K</text>
<text x="140.8" y="168.4">MMBT3904</text>
</g>
<g font-size="1.6" fill="#f00">
<text x="32.7" y="31.9">[3,5,7]</text>
<text x="33.5" y="33.8">[3,5,7]</text>
<text x="39.5" y="31.9">I2C_SCL</text>
<text x="40.2" y="33.8">I2C_SDA</text>
<text x="60.7" y="32.9">I2C_SDA</text>
<text x="60.7" y="31">I2C_SCL</text>
<text x="155.3" y="39.2">[3,5,7]</text>
<text x="156" y="37.4">[3,5,7]</text>
<text x="162" y="39.2">I2C_SCL</text>
<text x="162.8" y="37.4">I2C_SDA</text>
<text x="175.9" y="36.5">I2C_SDA</text>
<text x="175.9" y="38.3">I2C_SCL</text>
<text x="32.7" y="55.7">[3,5,7]</text>
<text x="33.5" y="57.5">[3,5,7]</text>
<text x="39.5" y="55.7">I2C_SCL</text>
<text x="40.2" y="57.5">I2C_SDA</text>
<text x="60.7" y="56.6">I2C_SDA</text>
<text x="60.7" y="54.8">I2C_SCL</text>
<text x="32.7" y="77.6">[3,5,7]</text>
<text x="39.5" y="77.6">I2C_SCL</text>
<text x="60.7" y="76.7">I2C_SCL</text>
<text x="33.5" y="79.5">[3,5,7]</text>
<text x="40.2" y="79.5">I2C_SDA</text>
<text x="60.7" y="78.6">I2C_SDA</text>
<text x="32.7" y="103.3">[3,5,7]</text>
<text x="33.5" y="105.1">[3,5,7]</text>
<text x="39.5" y="103.3">I2C_SCL</text>
<text x="40.2" y="105.1">I2C_SDA</text>
<text x="60.7" y="102.3">I2C_SCL</text>
<text x="60.7" y="104.1">I2C_SDA</text>
<text x="28.4" y="143.5">[3]</text>
<text x="32.2" y="143.5">IO_01</text>
<text x="103.3" y="143.5">[3]</text>
<text x="107.2" y="143.5">IO_02</text>
<text x="66.2" y="144.4">IO_01_SINK</text>
<text x="141.2" y="144.4">IO_02_SINK</text>
<text x="26" y="168.2">IO_01</text>
<text x="101" y="168.2">IO_02</text>
</g>
</svg>
